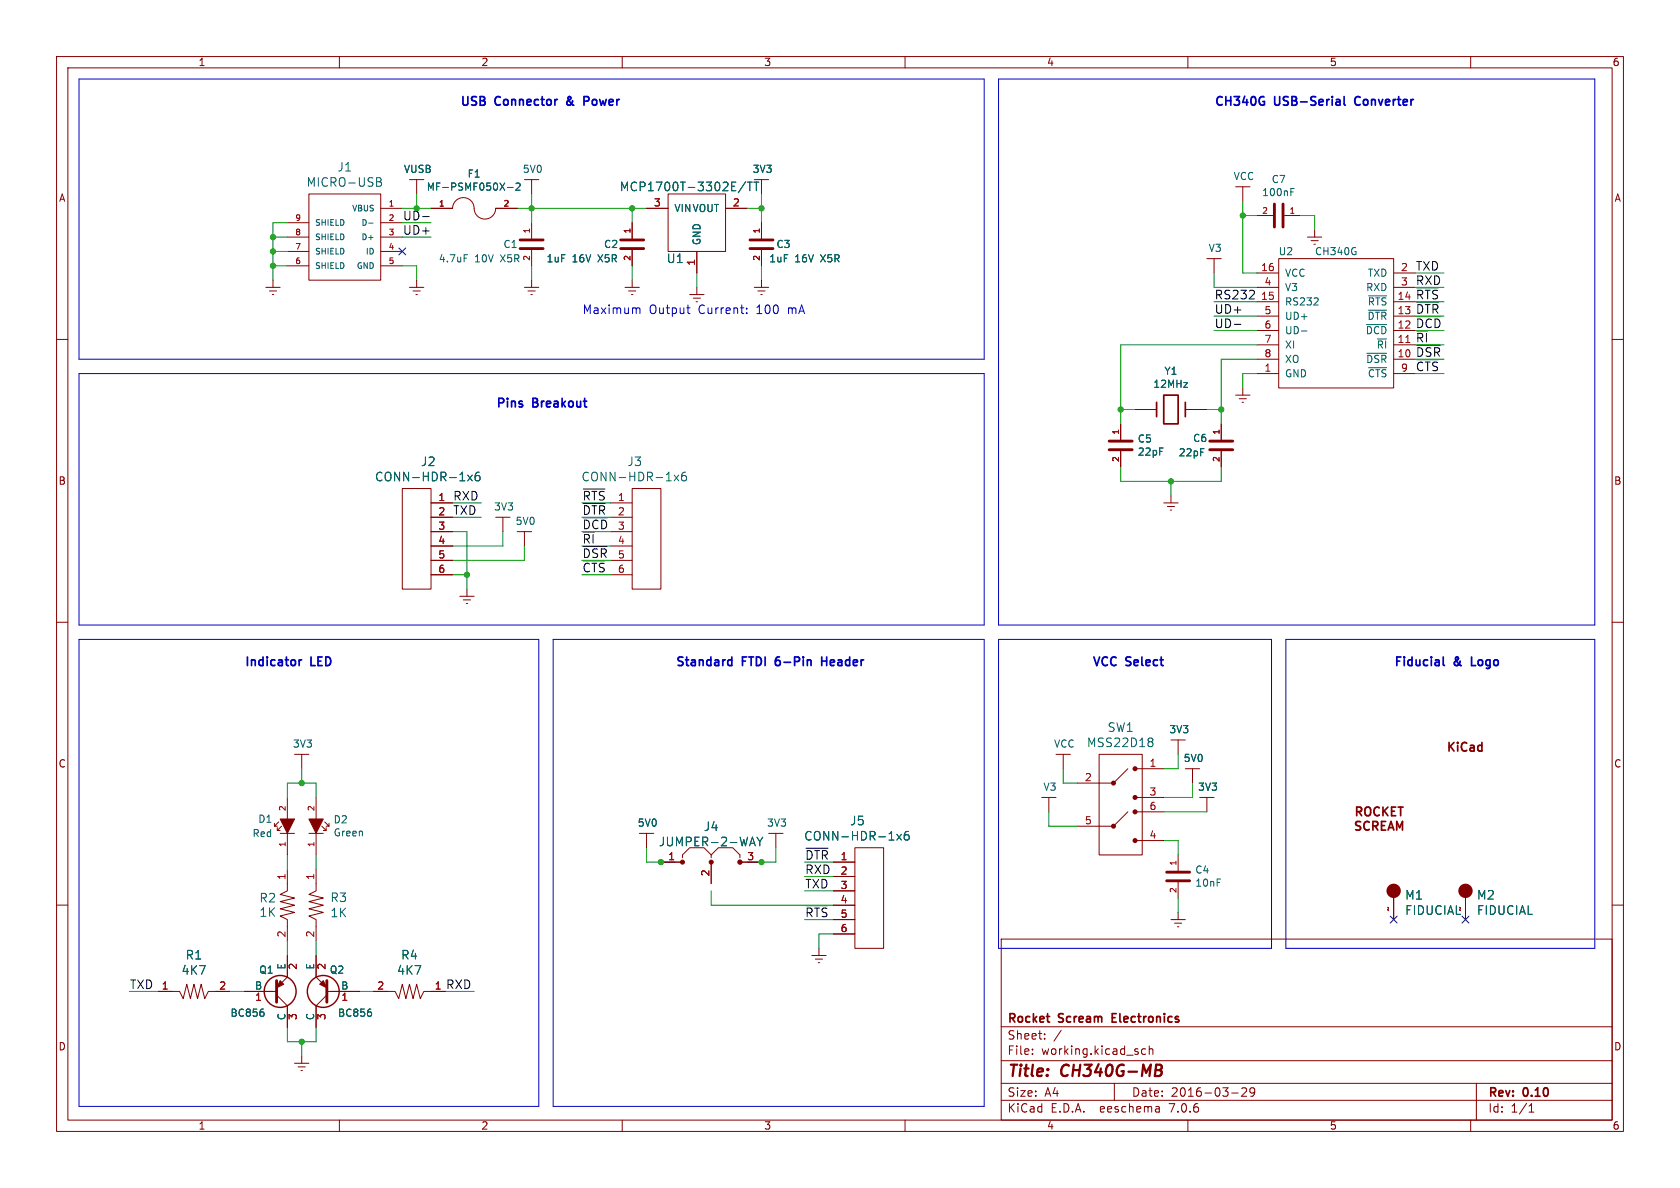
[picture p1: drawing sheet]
<svg xmlns="http://www.w3.org/2000/svg" width="297mm" height="210mm" viewBox="0 0 297 210" stroke-linecap="round" stroke-linejoin="round" font-family="sans-serif">
<g fill="none" stroke="#840000" stroke-width=".18">
<path d="M10 10h277v190h-277zM12 12h273v186h-273zM60 10v2M110 10v2M160 10v2M210 10v2M260 10v2M50.8 39.4h3.8M54.6 34.3h12.7v15.2h-12.7zM67.3 36.8h3.8M67.3 39.4h3.8M72.4 31.8h2.5"/>
<path d="M73.7 31.8v2.5M76.2 36.8h3.8a1.93 1.93 0 0 1 2.1-1.9 1.93 1.93 0 0 1 1.7 2.2 1.91 1.91 0 0 0 2.1 1.6 1.91 1.91 0 0 0 1.7-1.9h3.8M92.7 31.8h2.5M94 31.8v2.5M94 39.4v2.8M111.8 39.4v2.8M114.3 36.8h3.8M118.1 34.3h10.2v10.2h-10.2zM128.3 36.8h3.8M133.3 31.8h2.6M134.6 31.8v2.5M134.6 39.4v2.8"/>
<path d="M218.4 33h2.6M219.7 33v2.6M222.2 38.1h2.8M227.1 38.1h2.8M10 60h2M47 50.8h2.5M47.6 51.4h1.3M48.1 52.1h.3M48.3 49.5v1.3M50.8 41.9h3.8M50.8 44.5h3.8M50.8 47h3.8"/>
<path d="M67.3 41.9h3.8M67.3 44.5h3.8M67.3 47h3.8M72.4 50.8h2.5M73 51.4h1.3M73.5 52.1h.3M73.7 49.5v1.3M92.7 50.8h2.5M93.3 51.4h1.3M93.9 52.1h.2M94 44.2v2.8M94 49.5v1.3"/>
<path d="M110.5 50.8h2.5M111.1 51.4h1.3M111.6 52.1h.3M111.8 44.2v2.8M111.8 49.5v1.3M121.9 52.1h2.6M122.6 52.7h1.2M123.2 44.5v3.8M123.2 50.8v1.3M133.3 50.8h2.6M134 51.4h1.3M134.5 52.1h.2"/>
<path d="M134.6 44.2v2.8M134.6 49.5v1.3M213.4 45.7h2.5M214.6 45.7v2.6M222.2 50.8h3.9M222.2 58.4h3.9M222.2 55.9h3.9M222.2 53.3h3.9M222.2 48.3h3.9M226.1 45.7h20.3v22.9h-20.3zM231.1 41.9h2.6M231.8 42.5h1.2"/>
<path d="M232.3 43.2h.2M232.4 40.6v1.3M246.4 50.8h3.8M246.4 58.4h3.8M246.4 55.9h3.8M246.4 53.3h3.8M246.4 48.3h3.8M285 60h2M198.1 74.9v2.8M198.1 79.8v2.8M200.7 72.4h3.8M209.5 72.4h3.9"/>
<path d="M215.9 74.9v2.8M215.9 79.8v2.8M218.4 69.9h2.6M219.1 70.5h1.2M219.6 71.1h.2M219.7 68.6v1.3M222.2 66h3.9M222.2 63.5h3.9M222.2 61h3.9M246.4 66h3.8M246.4 63.5h3.8M246.4 61h3.8"/>
<path d="M71.1 86.4h5.1v17.7h-5.1zM76.2 94h3.8M76.2 91.4h3.8M76.2 88.9h3.8M76.2 96.5h3.8M76.2 99.1h3.8M87.6 91.4h2.6M88.9 91.4v2.6M91.4 94h2.6M92.7 94v2.5M107.9 94h3.9M107.9 91.4h3.9"/>
<path d="M107.9 88.9h3.9M107.9 96.5h3.9M107.9 99.1h3.9M111.8 86.4h5v17.7h-5zM205.7 88.9h2.6M206.4 89.5h1.2M206.9 90.2h.2M207 87.6v1.3M10 110h2M76.2 101.6h3.8M81.3 105.4h2.5M81.9 106h1.3"/>
<path d="M82.4 106.7h.3M82.5 104.1v1.3M107.9 101.6h3.9M285 110h2M52.1 133.4h2.5M53.3 133.4v2.5M186.7 133.4h2.5M188 133.4v2.5M194.3 133.4h7.6v17.7h-7.6zM199.4 135.9l-2.6 2.5h-6.3M200.7 135.9h5M207 130.8h2.5"/>
<path d="M208.3 130.8v2.6M209.5 135.9h2.6M210.8 135.9v2.5M10 160h2M48.5 145.5v.6M49 146.3v.5M49.3 145.3l-.8 .8h.5M49.5 147.3h2.6M49.8 146.1l-.8 .7h.5M50.8 153.7v3.8l-1.3 .6 2.6 .7-2.6 .6 2.6 .6-2.6 .7 2.6 .6-2.6 .6 1.3 .7v3.8M50.8 141v3.8M50.8 147.3v3.8"/>
<path d="M54.6 147.3h2.5M55.9 153.7v3.8l-1.3 .6 2.5 .7-2.5 .6 2.5 .6-2.5 .7 2.5 .6-2.5 .6 1.3 .7v3.8M55.9 141v3.8M55.9 147.3v3.8M56.9 146.1l.8 .7h-.6M57.4 145.3l.8 .8h-.5M57.7 146.3v.5M58.2 145.5v.6M113 147.3h2.6M114.3 147.3v2.6M116.8 152.4h3.8M125.7 151.1l-1.2-1.2h-2.6l-1.3 1.2v.5"/>
<path d="M125.7 151.1l1.3-1.2h2.5l1.3 1.2v.5M125.7 151.1v.5M125.7 152.4v3.8M130.8 152.4h3.8M135.9 147.3h2.5M137.2 147.3v2.6M147.3 152.4h3.8M147.3 154.9h3.8M147.3 157.5h3.8M151.1 149.9h5.1v17.7h-5.1zM184.1 141h2.6M185.4 141v2.5"/>
<path d="M199.4 143.5l-2.6 2.6h-6.3M200.7 141h5M200.7 148.6h5M200.7 143.5h5M208.3 151.1v2.8M208.3 156v2.8M212.1 141h2.5M213.4 141v2.5M246.4 158.8v3.8M259.1 158.8v3.8M285 160h2M27.9 175.3h3.8l.7 1.2 .6-2.5 .7 2.5 .6-2.5 .6 2.5 .7-2.5 .6 2.5 .6-1.2h3.8"/>
<path d="M43.2 175.3h5.7M48.9 175.9l1.9 1.9v3.8M50.8 168.9v3.8l-1.9 1.9M55.9 168.9v3.8l1.9 1.9M57.8 175.9l-1.9 1.9v3.8M57.8 175.3h5.7M66 175.3h3.8l.7 1.2 .6-2.5 .7 2.5 .6-2.5 .6 2.5 .7-2.5 .6 2.5 .6-1.2h3.8M143.5 168.9h2.5M144.1 169.5h1.3M144.7 170.2h.2M144.8 167.6v1.3M147.3 160h3.8"/>
<path d="M147.3 162.6h3.8M147.3 165.1h3.8M177 166h108v32h-108zM207 162.6h2.5M207.6 163.2h1.3M208.2 163.8h.2M208.3 161.3v1.3M52.1 188h2.5M52.7 188.6h1.3M53.2 189.2h.3M53.3 186.7v1.3M60 198v2"/>
<path d="M110 198v2M160 198v2M177 194.5h108M177 191.5h108M177 187.5h108M177 181.5h108M182.5 186.3v.1M182.5 185.5v.1M184.7 183.6v.1M184.7 182.8v.1M187.6 182.1l-1.3 2M197 191.5v3"/>
<path d="M202.5 185.5l-.4-.1-.3 .3v.4l.2 .2h.5M203.2 185.5l.2-.1 .3 .1 .1 .9M203.2 184.9v1.5M204.9 195.7l.1 .9M205 196.5l-.2 .1M205 196h-.2M210 198v2M217.7 193.2h1.2M219.5 192.4l.6-.1 .2 .1 .1 .3-.9 1.1h.9M221.8 192.9l-.3 .3h-.3l-.2-.3 .1-.5 .4-.1 .2 .1a.99 .99 0 0 1-.3 1.4h-.3M260 198v2M261 191.5v6.5"/>
<path d="M270.3 196.6h.9M270.3 195.5l.4-.4v1.5"/>
</g>
<path d="M204.3 189.2h.7M204.4 188.2h.7a.49 .49 0 0 1 .3 .5 .49 .49 0 0 1-.4 .5M205 189.2l.2 .1a.58 .58 0 0 1-.3 .9h-.7" fill="none" stroke="#840000" stroke-width=".4"/>
<path d="M204.5 71.1v2.6M205.7 69.9h2.6v5h-2.6zM209.5 71.1v2.6M196.6 179.9h.5M197.3 179.2h-.7v1.5h.7" fill="none" stroke="#840000" stroke-width=".3"/>
<g fill="none" stroke="#840000" stroke-width=".51">
<path d="M225.3 36.1v4M226.8 36.1v4M91.9 43.9h4.1M91.9 42.4h4.1M109.7 43.9h4.1M109.7 42.4h4.1M132.6 43.9h4.1M132.6 42.4h4.1M196.1 79.5h4.1M196.1 78h4.1M213.9 79.5h4M213.9 78h4"/>
<path d="M206.2 155.7h4.1M206.2 154.2h4.1M48.9 173.4v3.8M57.8 173.4v3.8"/>
</g>
<g fill="#840000" stroke="#840000" stroke-width=".18">
<path d="M54.6 144.8h2.5l-1.2 2.5z"/>
<path d="M56.5 174l.6-.6 .7 1.2z"/>
<path d="M49.5 173.4l.7 .6-1.3 .6z"/>
<path d="M49.5 144.8h2.6l-1.3 2.5z"/>
<circle cx="120.6" cy="152.4" r=".36"/>
<circle cx="125.7" cy="152.4" r=".36"/>
<circle cx="130.8" cy="152.4" r=".38"/>
</g>
<g fill="none" stroke="#006464" stroke-width=".18">
<path d="M65.2 39.4h.8M66.6 31.4h.5l.2 .2 .1 .2-.3 .3M66.6 32.1h.5M67.1 32.1a.41 .41 0 0 1 .4 .4 .41 .41 0 0 1-.3 .4h-.6M89.7 33.1h1M91.2 32.5l.5-.1 .3 .3-.8 .9h.8M131.8 32.1l-1.3 2M132.1 32.2h.9M132.6 32.2v1.5M133.3 32.2h.8M133.7 32.2v1.5M228.2 33.9h.4"/>
<path d="M228.2 33.3h.6M82.1 45h.6M230.1 58.5h.9M232.3 53.9h.7M233 52.8v.4M241.6 57.4h3.5M241.9 54.8h3.2M241.9 52.3h3.2M241.6 62.5h3.5M241.9 65h3.2M82.7 84l.8 1M83.5 84l-.8 1"/>
<path d="M84.7 83.5a.6 .6 0 0 0-.7 .6v.6l.1 .2 .5 .1 .2-.1 .1-.6-.2-.2h-.4l-.3 .2M119.2 84l.8 1M120 84l-.8 1M121.2 83.5a.6 .6 0 0 0-.7 .6v.6l.1 .2 .5 .1 .2-.1 .1-.6-.2-.2h-.4l-.3 .2M203.5 130.5l.3 .3-.3 .3 .2 .2 .1 .4-.3 .3M132.7 149.1h.7M133 148l.5 1.5M133.8 148l.5 .8M134.3 148.8v.7M134.8 148l-.5 .8M158.6 147.5l.8 1M159.4 147.5l-.8 1"/>
<path d="M160.6 147a.6 .6 0 0 0-.7 .6v.6l.1 .2 .4 .1 .3-.1v-.6l-.1-.2h-.4l-.3 .2M46.6 178.9l.1 .2-.1 .5M65.6 178.9l.1 .2-.1 .5"/>
</g>
<g fill="none" stroke="#840000" stroke-width=".25">
<circle cx="49.5" cy="175.3" r="2.82"/>
<circle cx="57.1" cy="175.3" r="2.82"/>
</g>
<g fill="none" stroke="#840000" stroke-width="1.3">
<circle cx="246.4" cy="157.5" r=".63"/>
<circle cx="259.1" cy="157.5" r=".63"/>
</g>
<path d="M248.5 60.5h.8" fill="none" stroke="#a90000" stroke-width=".18"/>
<g fill="none" stroke="#840000" stroke-width=".38">
<circle cx="196.8" cy="138.4" r=".25"/>
<circle cx="200.7" cy="135.9" r=".25"/>
<circle cx="196.8" cy="146" r=".25"/>
<circle cx="200.7" cy="141" r=".25"/>
<circle cx="200.7" cy="143.5" r=".25"/>
<circle cx="200.7" cy="148.6" r=".25"/>
</g>
<g fill="none" stroke="#0f0f0f" stroke-width=".18">
<path d="M74.7 38.3h1.2M218.2 57.3h1.2M220.8 52.8h1M221.7 51.5v.5M250.4 56h4.3M250.4 53.4h3.9M250.4 50.9h3.9M250.4 63.6h3.9M250.4 61h4.2M103.1 99.1h3.9M103.1 96.6h4.2M103.1 91.5h4.3"/>
<path d="M103.1 86.4h3.9M103.1 89h3.9M142.5 149.9h3.9M142.5 160.1h3.8"/>
</g>
<g fill="none" stroke="#0000c2" stroke-width=".3">
<path d="M100.3 17.9v.6M104 17.1h-.7v1.5M104 17.8l-.7 .1M223.2 17.9h.3v.6M237.6 17.1v1.3l.2 .2M239.6 17.3l-.1 .4 .1 .7M52.9 116.6v1.1M53.3 116.6l-.3 .1-.1 .2M128.9 116.6l.5 .1M129.4 116.1v1.6M129.4 117.6l-.5 .1M137.1 116.5v1"/>
<path d="M137.1 116.9v.1M145.3 116.1v1.6M145.3 116.9h.8M255.1 116.1v1.3l.3 .3M260.2 116.1v1.6h.7"/>
</g>
<path d="M14 14h160v49.5h-160zM176.5 14h105.4v96.5h-105.4zM112.5 54.5h.6v.9M121.4 54.4h.6M121.7 55.4h.3M132 55.3v.1M132 54.5v.1M14 66h160v44.5h-160zM14 113h81.2v82.6h-81.2zM97.8 113h76.2v82.6h-76.2zM176.5 113h48.3v54.6h-48.3zM227.3 113h54.6v54.6h-54.6z" fill="none" stroke="#0000c2" stroke-width=".18"/>
<g fill="none" stroke="#009600" stroke-width=".18">
<path d="M50.8 39.4h-2.5v10.1M71.1 39.4h5.1M73.7 34.3v2.5h2.5M91.4 36.8h22.9M94 34.3v5.1M111.8 36.8v2.6M132.1 36.8h2.5M134.6 34.3v5.1M219.7 35.6v12.7h2.5M219.7 38.1h2.5M229.9 38.1h2.5v2.5M48.3 41.9h2.5"/>
<path d="M48.3 44.5h2.5M48.3 47h2.5M71.1 41.9h5.1M71.1 47h2.6v2.5M94 47v2.5M111.8 47v2.5M123.2 48.3v2.5M134.6 47v2.5M214.6 53.3h7.6M214.6 48.3v2.5h7.6M214.6 55.9h7.6M214.6 58.4h7.6"/>
<path d="M250.2 53.3h5.1M250.2 50.8h5.1M250.2 48.3h5.1M250.2 55.9h5.1M250.2 58.4h5.1M198.1 72.4h2.6M213.4 72.4h2.5M222.2 61h-24.1v13.9M222.2 63.5h-6.3v11.4M222.2 66h-2.5v2.6M250.2 61h5.1M250.2 63.5h5.1"/>
<path d="M250.2 66h5.1M80 94h2.5v10.1M80 88.9h5.1M80 91.4h5.1M88.9 94v2.5h-8.9M92.7 96.5v2.6h-12.7M102.9 94h5M102.9 88.9h5M102.9 91.4h5M102.9 96.5h5M102.9 99.1h5M198.1 82.6v2.5h17.8v-2.5"/>
<path d="M207 85.1v2.5M80 101.6h2.5M102.9 101.6h5M53.3 135.9v2.5M188 135.9v2.5h2.5M208.3 133.4v2.5h-2.6M210.8 138.4v2.6h-5.1M50.8 141v-2.6h5.1v2.6M50.8 151.1v2.6M55.9 151.1v2.6M114.3 149.9v2.5h5.1M125.7 157.5v2.5h21.6"/>
<path d="M137.2 149.9v2.5h-5.1M142.2 152.4h5.1M142.2 154.9h5.1M142.2 157.5h5.1M185.4 143.5v2.6h5.1M205.7 148.6h2.6v2.5M205.7 143.5h7.7M208.3 158.8v2.5M22.9 175.3h5M40.6 175.3h2.6M50.8 166.4v2.5M55.9 166.4v2.5"/>
<path d="M63.5 175.3h2.5M78.7 175.3h5.1M142.2 162.6h5.1M147.3 165.1h-2.5v2.5M50.8 181.6v2.6h5.1v-2.6M53.3 184.2v2.5"/>
</g>
<path d="M70.5 43.8l1.2 1.3M71.7 43.8l-1.2 1.3M245.8 162l1.2 1.2M247 162l-1.2 1.2M258.5 162l1.2 1.2M259.7 162l-1.2 1.2" fill="none" stroke="#000084" stroke-width=".18"/>
<g fill="#009600" stroke="#009600" stroke-width=".18">
<circle cx="48.3" cy="47" r=".46"/>
<circle cx="48.3" cy="44.5" r=".46"/>
<circle cx="48.3" cy="41.9" r=".46"/>
<circle cx="73.7" cy="36.8" r=".46"/>
<circle cx="82.5" cy="101.6" r=".46"/>
<circle cx="116.8" cy="152.4" r=".46"/>
<circle cx="134.6" cy="152.4" r=".46"/>
<circle cx="53.3" cy="138.4" r=".46"/>
<circle cx="111.8" cy="36.8" r=".46"/>
<circle cx="53.3" cy="184.2" r=".46"/>
<circle cx="94" cy="36.8" r=".46"/>
<circle cx="134.6" cy="36.8" r=".46"/>
<circle cx="215.9" cy="72.4" r=".46"/>
<circle cx="207" cy="85.1" r=".46"/>
<circle cx="198.1" cy="72.4" r=".46"/>
<circle cx="219.7" cy="38.1" r=".46"/>
</g>
<g font-size="2.8" fill="#840000">
<text x="178" y="190.9">Title:</text>
<text x="187.7" y="190.9">CH340G-MB</text>
</g>
<g font-size="2.1" fill="#0000c2">
<text x="81.3" y="18.8">USB</text>
<text x="87.6" y="18.8">Connector</text>
<text x="100.9" y="18.8">&amp;</text>
<text x="104.5" y="18.8">Power</text>
<text x="214.6" y="18.8">CH340G</text>
<text x="225.4" y="18.8">USB-Serial</text>
<text x="240.2" y="18.8">Converter</text>
<text x="102.9" y="55.6">Maximum</text>
<text x="114.7" y="55.6">Output</text>
<text x="123.5" y="55.6">Current:</text>
<text x="133.9" y="55.6">100</text>
<text x="139.5" y="55.6">mA</text>
<text x="87.6" y="72.1">Pins</text>
<text x="94.3" y="72.1">Breakout</text>
<text x="43.2" y="117.9">Indicator</text>
<text x="55" y="117.9">LED</text>
<text x="119.4" y="117.9">Standard</text>
<text x="131.3" y="117.9">FTDI</text>
<text x="137.8" y="117.9">6-Pin</text>
<text x="146.5" y="117.9">Header</text>
<text x="193" y="117.9">VCC</text>
<text x="199.2" y="117.9">Select</text>
<text x="246.4" y="117.9">Fiducial</text>
<text x="257.1" y="117.9">&amp;</text>
<text x="260.8" y="117.9">Logo</text>
</g>
<g font-size="2.1" fill="#006464">
<text x="54.1" y="33.2">MICRO-USB</text>
<text x="59.6" y="30.5">J1</text>
<text x="109.5" y="34">MCP1700T-3302E/TT</text>
<text x="117.8" y="46.7">U1</text>
<text x="74.3" y="82.6">J2</text>
<text x="110.8" y="82.6">J3</text>
<text x="66.2" y="85.3">CONN-HDR-1x6</text>
<text x="102.7" y="85.3">CONN-HDR-1x6</text>
<text x="195.7" y="129.6">SW1</text>
<text x="192.1" y="132.3">MSS22D18</text>
<text x="116.4" y="149.8">JUMPER-2-WAY</text>
<text x="124.3" y="147.1">J4</text>
<text x="142.1" y="148.8">CONN-HDR-1x6</text>
<text x="150.2" y="146.1">J5</text>
<text x="45.8" y="159.7">R2</text>
<text x="58.3" y="159.7">R3</text>
<text x="248.3" y="159.2">M1</text>
<text x="248.3" y="161.9">FIDUCIAL</text>
<text x="261" y="159.2">M2</text>
<text x="261" y="161.9">FIDUCIAL</text>
<text x="45.8" y="162.3">1K</text>
<text x="58.3" y="162.4">1K</text>
<text x="32" y="172.5">4K7</text>
<text x="32.7" y="169.8">R1</text>
<text x="70.1" y="172.5">4K7</text>
<text x="70.8" y="169.8">R4</text>
</g>
<text font-size="2.1" fill="#009600" x="71.1" y="39.1">UD-</text>
<g font-size="2.1" fill="#0f0f0f">
<text x="71.1" y="41.6">UD+</text>
<text x="250.2" y="47.9">TXD</text>
<text x="214.6" y="53">RS232</text>
<text x="250.2" y="50.5">RXD</text>
<text x="250.2" y="53">~{RTS}</text>
<text x="214.6" y="58.1">UD-</text>
<text x="214.6" y="55.6">UD+</text>
<text x="250.2" y="58.1">~{DCD}</text>
<text x="250.2" y="55.6">~{DTR}</text>
<text x="250.2" y="60.6">~{RI}</text>
<text x="250.2" y="65.7">~{CTS}</text>
<text x="250.2" y="63.2">~{DSR}</text>
<text x="80" y="88.6">RXD</text>
<text x="102.9" y="88.6">~{RTS}</text>
<text x="80" y="91.1">TXD</text>
<text x="102.9" y="93.7">~{DCD}</text>
<text x="102.9" y="91.1">~{DTR}</text>
<text x="102.9" y="101.3">~{CTS}</text>
<text x="102.9" y="98.7">~{DSR}</text>
<text x="102.9" y="96.2">~{RI}</text>
<text x="142.2" y="152.1">~{DTR}</text>
<text x="142.2" y="154.6">RXD</text>
<text x="142.2" y="157.2">TXD</text>
<text x="142.2" y="162.2">~{RTS}</text>
<text x="22.9" y="174.9">TXD</text>
<text x="78.7" y="174.9">RXD</text>
</g>
<g font-size="2.1" fill="#840000">
<text x="255.5" y="133.3">KiCad</text>
<text x="239.1" y="147.3">SCREAM</text>
<text x="239.2" y="144.7">ROCKET</text>
<text x="178" y="184">Sheet:</text>
<text x="178" y="181.2">Rocket</text>
<text x="187.2" y="181.2">Scream</text>
<text x="197.3" y="181.2">Electronics</text>
<text x="178" y="186.7">File:</text>
<text x="184.1" y="186.7">working.kicad_sch</text>
<text x="178" y="196.9">KiCad</text>
<text x="178" y="194.1">Size:</text>
<text x="184.7" y="194.1">A4</text>
<text x="185.7" y="196.9">E.D.A.</text>
<text x="194.6" y="196.9">eeschema</text>
<text x="200" y="194.1">Date:</text>
<text x="207" y="196.9">7.0.6</text>
<text x="207" y="194.1">2016-03-29</text>
<text x="263" y="194.3">Rev:</text>
<text x="263" y="196.9">Id:</text>
<text x="267.1" y="196.9">1/1</text>
<text x="269.4" y="194.3">0.10</text>
</g>
<g font-size="1.8" fill="#840000">
<text x="35" y="11.9">1</text>
<text x="85" y="11.9">2</text>
<text x="135" y="11.9">3</text>
<text x="185" y="11.9">4</text>
<text x="235" y="11.9">5</text>
<text x="285" y="11.9">6</text>
<text x="10.3" y="35.9">A</text>
<text x="285.3" y="35.9">A</text>
<text x="10.3" y="85.9">B</text>
<text x="285.3" y="85.9">B</text>
<text x="10.3" y="135.9">C</text>
<text x="285.3" y="135.9">C</text>
<text x="10.3" y="185.9">D</text>
<text x="285.3" y="185.9">D</text>
<text x="35" y="199.9">1</text>
<text x="85" y="199.9">2</text>
<text x="135" y="199.9">3</text>
<text x="185" y="199.9">4</text>
<text x="235" y="199.9">5</text>
<text x="285" y="199.9">6</text>
</g>
<g font-size="1.8" fill="#006464">
<text x="71.3" y="30.8">VUSB</text>
<text x="75.3" y="33.9">MF-PSMF050X-2</text>
<text x="82.6" y="31.6">F1</text>
<text x="92.3" y="30.8">5V0</text>
<text x="133" y="30.8">3V3</text>
<text x="218" y="32">VCC</text>
<text x="223" y="34.9">100nF</text>
<text x="224.7" y="32.6">C7</text>
<text x="119.1" y="37.7">VINVOUT</text>
<text x="77.5" y="46.6">4.7uF</text>
<text x="83.9" y="46.6">10V</text>
<text x="88.6" y="46.6">X5R</text>
<text x="88.9" y="44">C1</text>
<text x="96.5" y="46.6">1uF</text>
<text x="101.1" y="46.6">16V</text>
<text x="105.8" y="46.6">X5R</text>
<text x="106.7" y="44">C2</text>
<text x="124.1" y="43.4" transform="rotate(-90 124.1 43.4)">GND</text>
<text x="135.9" y="46.6">1uF</text>
<text x="137.2" y="44">C3</text>
<text x="140.5" y="46.6">16V</text>
<text x="145.2" y="46.6">X5R</text>
<text x="213.6" y="44.7">V3</text>
<text x="226" y="45.3">U2</text>
<text x="232.4" y="45.3">CH340G</text>
<text x="227.1" y="49.1">VCC</text>
<text x="227.1" y="51.7">V3</text>
<text x="241.4" y="51.7">RXD</text>
<text x="241.7" y="49.1">TXD</text>
<text x="227.1" y="54.2">RS232</text>
<text x="227.1" y="56.7">UD+</text>
<text x="227.1" y="59.3">UD-</text>
<text x="241.4" y="59.3">~{DCD}</text>
<text x="241.7" y="56.7">~{DTR}</text>
<text x="241.7" y="54.2">~{RTS}</text>
<text x="227.1" y="61.8">XI</text>
<text x="227.1" y="64.4">XO</text>
<text x="241.4" y="64.4">~{DSR}</text>
<text x="243.3" y="61.8">~{RI}</text>
<text x="203.8" y="68.8">12MHz</text>
<text x="205.8" y="66.4">Y1</text>
<text x="227.1" y="66.9">GND</text>
<text x="241.7" y="66.9">~{CTS}</text>
<text x="201.1" y="78.4">C5</text>
<text x="201.1" y="80.7">22pF</text>
<text x="208.3" y="80.9">22pF</text>
<text x="210.8" y="78.3">C6</text>
<text x="87.2" y="90.4">3V3</text>
<text x="91.1" y="93">5V0</text>
<text x="206.6" y="129.8">3V3</text>
<text x="51.7" y="132.4">3V3</text>
<text x="186.2" y="132.4">VCC</text>
<text x="209.2" y="134.9">5V0</text>
<text x="184.4" y="140">V3</text>
<text x="211.7" y="140">3V3</text>
<text x="44.5" y="148.2">Red</text>
<text x="45.6" y="145.6">D1</text>
<text x="58.9" y="145.7">D2</text>
<text x="58.9" y="148.1">Green</text>
<text x="112.6" y="146.3">5V0</text>
<text x="135.5" y="146.3">3V3</text>
<text x="211.2" y="154.6">C4</text>
<text x="211.2" y="156.9">10nF</text>
<text x="45.7" y="172.3">Q1</text>
<text x="50.5" y="171.5" transform="rotate(-90 50.5 171.5)">E</text>
<text x="55.6" y="171.5" transform="rotate(-90 55.6 171.5)">E</text>
<text x="58.2" y="172.3">Q2</text>
<text x="40.6" y="179.9">BC856</text>
<text x="45" y="175">B</text>
<text x="59.7" y="179.9">BC856</text>
<text x="60.2" y="175">B</text>
<text x="50.5" y="180.4" transform="rotate(-90 50.5 180.4)">C</text>
<text x="55.6" y="180.4" transform="rotate(-90 55.6 180.4)">C</text>
</g>
<g font-size="1.8" fill="#a90000">
<text x="115.5" y="36.6">3</text>
<text x="129.5" y="36.6">2</text>
<text x="122.9" y="47.1" transform="rotate(-90 122.9 47.1)">1</text>
<text x="222.8" y="53.1">15</text>
<text x="222.8" y="48">16</text>
<text x="223.4" y="50.5">4</text>
<text x="247" y="53.1">14</text>
<text x="247.6" y="48">2</text>
<text x="247.6" y="50.5">3</text>
<text x="223.4" y="55.6">5</text>
<text x="223.4" y="58.2">6</text>
<text x="247" y="58.2">12</text>
<text x="247" y="55.6">13</text>
<text x="223.4" y="65.8">1</text>
<text x="223.4" y="60.7">7</text>
<text x="223.4" y="63.2">8</text>
<text x="247" y="63.2">10</text>
<text x="247" y="60.7">11</text>
<text x="247.6" y="65.8">9</text>
<text x="77.4" y="88.6">1</text>
<text x="109.1" y="88.6">1</text>
<text x="77.4" y="91.2">2</text>
<text x="77.4" y="93.7">3</text>
<text x="109.1" y="91.2">2</text>
<text x="109.1" y="93.7">3</text>
<text x="77.4" y="96.3">4</text>
<text x="77.4" y="98.8">5</text>
<text x="77.4" y="101.3">6</text>
<text x="109.1" y="96.3">4</text>
<text x="109.1" y="98.8">5</text>
<text x="109.1" y="101.3">6</text>
<text x="203.1" y="135.6">1</text>
<text x="191.7" y="138.2">2</text>
<text x="203.1" y="140.7">3</text>
<text x="203.1" y="143.3">6</text>
<text x="191.7" y="145.8">5</text>
<text x="203.1" y="148.3">4</text>
<text x="50.5" y="155.6" transform="rotate(-90 50.5 155.6)">1</text>
<text x="55.6" y="155.6" transform="rotate(-90 55.6 155.6)">1</text>
<text x="118" y="152.1">1</text>
<text x="125.5" y="155" transform="rotate(-90 125.5 155)">2</text>
<text x="132" y="152.1">3</text>
<text x="148.5" y="154.7">2</text>
<text x="148.5" y="152.1">1</text>
<text x="148.5" y="157.2">3</text>
<text x="148.5" y="159.8">4</text>
<text x="246.1" y="161.2" transform="rotate(-90 246.1 161.2)">~</text>
<text x="258.8" y="161.2" transform="rotate(-90 258.8 161.2)">~</text>
<text x="50.5" y="165.8" transform="rotate(-90 50.5 165.8)">2</text>
<text x="55.6" y="165.8" transform="rotate(-90 55.6 165.8)">2</text>
<text x="148.5" y="162.3">5</text>
<text x="148.5" y="164.8">6</text>
<text x="52.8" y="171.5" transform="rotate(-90 52.8 171.5)">2</text>
<text x="57.9" y="171.5" transform="rotate(-90 57.9 171.5)">2</text>
<text x="28.5" y="175">1</text>
<text x="38.7" y="175">2</text>
<text x="45" y="177.2">1</text>
<text x="60.3" y="177.2">1</text>
<text x="66.6" y="175">2</text>
<text x="76.8" y="175">1</text>
<text x="52.8" y="180.4" transform="rotate(-90 52.8 180.4)">3</text>
<text x="57.9" y="180.4" transform="rotate(-90 57.9 180.4)">3</text>
</g>
<g font-size="1.4" fill="#a90000">
<text x="52.1" y="41.7">8</text>
<text x="52.1" y="39.1">9</text>
<text x="68.6" y="36.6">1</text>
<text x="68.6" y="39.1">2</text>
<text x="68.6" y="41.7">3</text>
<text x="77.5" y="36.6">1</text>
<text x="88.9" y="36.6">2</text>
<text x="93.7" y="41.4" transform="rotate(-90 93.7 41.4)">1</text>
<text x="111.5" y="41.4" transform="rotate(-90 111.5 41.4)">1</text>
<text x="134.4" y="41.4" transform="rotate(-90 134.4 41.4)">1</text>
<text x="223" y="37.8">2</text>
<text x="227.9" y="37.8">1</text>
<text x="52.1" y="46.7">6</text>
<text x="52.1" y="44.2">7</text>
<text x="68.6" y="44.2">4</text>
<text x="68.6" y="46.7">5</text>
<text x="93.7" y="46.2" transform="rotate(-90 93.7 46.2)">2</text>
<text x="111.5" y="46.2" transform="rotate(-90 111.5 46.2)">2</text>
<text x="134.4" y="46.2" transform="rotate(-90 134.4 46.2)">2</text>
<text x="197.9" y="76.9" transform="rotate(-90 197.9 76.9)">1</text>
<text x="215.6" y="76.9" transform="rotate(-90 215.6 76.9)">1</text>
<text x="197.9" y="81.8" transform="rotate(-90 197.9 81.8)">2</text>
<text x="215.6" y="81.8" transform="rotate(-90 215.6 81.8)">2</text>
<text x="50.5" y="143.5" transform="rotate(-90 50.5 143.5)">2</text>
<text x="55.6" y="143.5" transform="rotate(-90 55.6 143.5)">2</text>
<text x="50.5" y="149.8" transform="rotate(-90 50.5 149.8)">1</text>
<text x="55.6" y="149.8" transform="rotate(-90 55.6 149.8)">1</text>
<text x="208" y="153.1" transform="rotate(-90 208 153.1)">1</text>
<text x="208" y="158" transform="rotate(-90 208 158)">2</text>
</g>
<g font-size="1.4" fill="#006464">
<text x="55.6" y="40.1">SHIELD</text>
<text x="62.1" y="37.6">VBUS</text>
<text x="63.8" y="40.1">D-</text>
<text x="55.6" y="47.7">SHIELD</text>
<text x="55.6" y="45.2">SHIELD</text>
<text x="55.6" y="42.6">SHIELD</text>
<text x="62.9" y="47.7">GND</text>
<text x="63.8" y="42.6">D+</text>
<text x="64.5" y="45.2">ID</text>
</g>
</svg>
